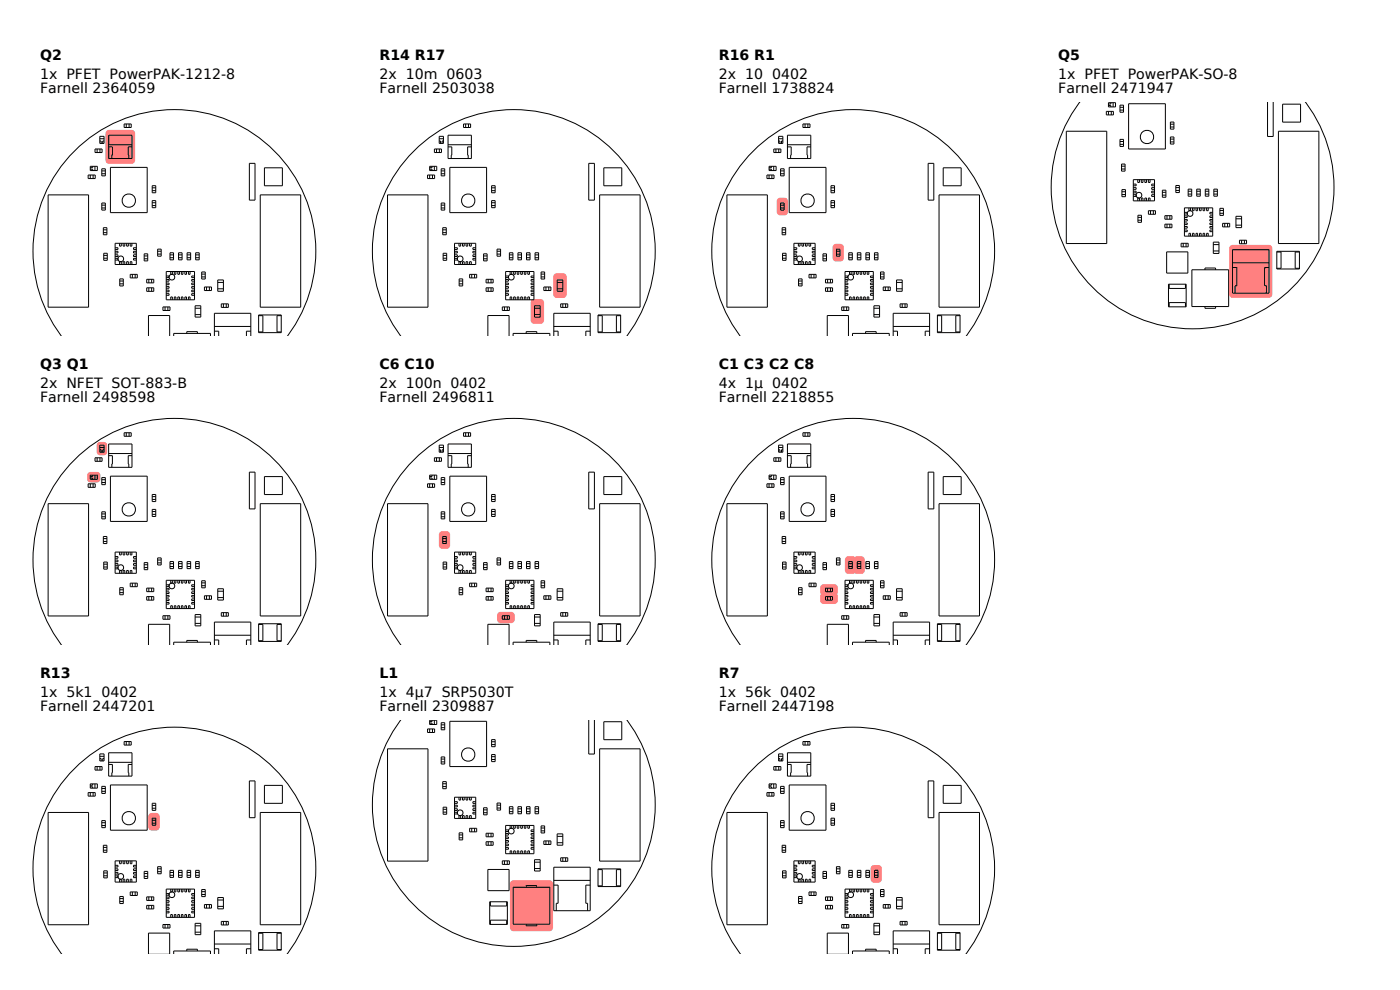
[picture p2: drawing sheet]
<svg xmlns="http://www.w3.org/2000/svg" width="297mm" height="210mm" viewBox="0 0 297 210" stroke-linecap="round" stroke-linejoin="round" font-family="sans-serif">
<path d="M22.6 27.8l.5-.2h4.8a.75 .75 0 0 1 .8 .7v5.7a.75 .75 0 0 1-.8 .8h-4.8a.75 .75 0 0 1-.7-.8v-5.7z" fill="#ff8080"/>
<g fill="none" stroke="#000" stroke-width=".21">
<path d="M18.7 37.1h1.5v.8h-1.5zM19.2 35.9h.5v.3M19.2 35.3h1.5v.9h-1.5zM19.2 37.1v.8M19.7 35.3v.3h-.5M19.8 37.1v.8M20.1 35.3v.9M20.2 31.6h1.5v.8h-1.5zM20.6 31.6v.8M21.2 29.4h.9M21.2 29.9h.3v.5M21.2 28.9h.9v1.5h-.9z"/>
<path d="M21.2 31.6v.8M21.6 35.8h.7v1.5h-.7zM21.6 36.3h.7M21.6 36.9h.7M22.1 29.9h-.3v.5M23.1 31.2h.7l-.1 2.4M23.1 30.7h4.9M23.1 28.7h4.9v4.9h-4.9zM23.4 35.5h7.8v9.6h-7.8zM26.3 26.3h1.5v.7h-1.5zM26.8 26.3v.7M27.4 26.3v.7"/>
<path d="M28 31.2h-.8l.1 2.4M32.3 39.4h.7v1.5h-.7zM32.3 39.8h.7M52.9 34.7h1.2v7.8h-1.2zM56.1 35.6h3.8v3.8h-3.8zM10.2 41.3h8.6v23.9h-8.6zM21.6 43.1h.7v1.5h-.7zM21.6 44.1h.7M21.6 43.5h.7M21.9 48.3h.8v1.5h-.8zM21.9 49.4h.8M21.9 48.8h.8"/>
<path d="M22 53.7h.8v1.5h-.8zM22 54.2h.8M22 54.8h.8M24.4 54.1h.6v.3h-.6M24.4 53.3h.6v.4h-.6M24.4 54.8h.6v.4h-.6M24.4 51.6h4.5v4.5h-4.5zM24.4 52.6h.6v.3h-.6M25.4 51.6v.6h.3v-.6M25.4 56.1v-.6h.3v.6M25.4 59.2h.8v1.5h-.8zM25.4 59.6h.8"/>
<path d="M26.1 56.1v-.6h.4v.6M26.1 51.6v.6h.4v-.6M26.9 51.6v.6h.3v-.6M26.9 56.1v-.6h.3v.6M27.6 51.6v.6h.4v-.6M27.6 56.1v-.6h.4v.6M27.6 58.2h1.5v.8h-1.5zM28.1 58.2v.8M28.7 58.2v.8M28.9 54.1h-.6v.3h.6M28.9 53.3h-.6v.4h.6M28.9 54.8h-.6v.4h.6"/>
<path d="M28.9 52.6h-.6v.3h.6M30.6 53.8h.7v1.5h-.7zM30.6 54.9h.7M30.6 54.3h.7M31.1 59.3h1.5v.7h-1.5zM31.6 59.3v.7M32.2 59.3v.7M32.3 42.6h.7v1.5h-.7zM32.3 43h.7M32.3 43.6h.7M32.3 40.4h.7M33.4 52.9h.8v1.5h-.8z"/>
<path d="M33.4 53.9h.8M33.4 53.3h.8M35.3 57.6h6v6h-6zM35.3 58.6h.6v.3h-.6M35.3 59.3h.6v.3h-.6M36.1 53.6h.7v1.5h-.7zM36.1 54.7h.7M36.1 54.1h.7M36.2 57.6v.6h.4v-.6M37 57.6v.6h.3v-.6M37.7 57.6v.6h.4v-.6M37.9 53.6h.7v1.5h-.7z"/>
<path d="M37.9 54.7h.7M37.9 54.1h.7M38.5 57.6v.6h.3v-.6M39.2 57.6v.6h.4v-.6M39.7 53.6h.7v1.5h-.7zM39.7 54.7h.7M39.7 54.1h.7M40 57.6v.6h.3v-.6M41.3 58.6h-.6v.3h.6M41.3 59.3h-.6v.3h.6M41.5 53.6h.8v1.5h-.8zM41.5 54.7h.8"/>
<path d="M41.5 54.1h.8M42.8 57.7h.7v1.5h-.7zM42.8 58.1h.7M42.8 58.7h.7M46.2 59.4h1.2v2.4h-1.2zM46.2 59.9h1.2M55.2 41.3h8.6v23.9h-8.6zM13 71.3a30 30 0 0 1 3.8-40.2 30 30 0 0 1 40.4 0 30 30 0 0 1 3.8 40.2M25.4 60.2h.8M31.1 61.1h1.5v.7h-1.5zM31.5 71.3v-4.4h4.5v4.4M31.6 61.1v.7"/>
<path d="M32.2 61.1v.7M34.6 65.1h1.5v.8h-1.5zM35 65.1v.8M35.3 60.1h.6v.3h-.6M35.3 60.8h.6v.3h-.6M35.3 61.6h.6v.3h-.6M35.3 62.3h.6v.3h-.6M35.6 65.1v.8M36.2 63.6v-.6h.4v.6M36.9 71.3v-.6h7.8v.6M37 63.6v-.6h.3v.6M37.7 63.6v-.6h.4v.6"/>
<path d="M38.5 63.6v-.6h.3v.6M39.2 63.6v-.6h.4v.6M39.6 70.7v-.3h2.3v.3M40 63.6v-.6h.3v.6M41.3 60.1h-.6v.3h.6M41.3 60.8h-.6v.3h.6M41.3 61.6h-.6v.3h.6M41.3 62.3h-.6v.3h.6M41.4 64.9h1.2v2.4h-1.2zM41.4 65.4h1.2M41.4 66.7h1.2M43.4 60.9h1.5v.7h-1.5z"/>
<path d="M43.8 60.9v.7M44.4 60.9v.7M45.5 70.3h.9v1M45.5 69.3h7.7M45.5 71.3v-4.8h7.7v4.8M46.2 61.3h1.2M47 64.5h1.5v.7h-1.5zM47.4 64.5v.7M48 64.5v.7M53.2 70.3h-.9v1M54.9 66.8h4.8v3.8h-4.8zM54.9 67h.9v3.4h-.9"/>
<path d="M59.7 67h-.9v3.4h.9"/>
<circle cx="25.6" cy="54.9" r=".6"/>
<circle cx="27.3" cy="42.6" r="1.42"/>
<circle cx="36.5" cy="58.8" r=".6"/>
</g>
<g fill="#ff8080">
<path d="M20.7 94a1.45 1.45 0 0 1 2 .2 2.62 2.62 0 0 1-.2 2.2 1.45 1.45 0 0 1-1.9-.3 2.62 2.62 0 0 1 .1-2.1z"/>
<path d="M18.7 100.3a2.62 2.62 0 0 1 2.2-.1l.2 .1a1.45 1.45 0 0 1-.2 2 2.62 2.62 0 0 1-2.2-.2 1.69 1.69 0 0 1 0-1.8z"/>
</g>
<g fill="none" stroke="#000" stroke-width=".21">
<path d="M20.2 97.1h1.5v.8h-1.5zM20.6 97.1v.8M21.2 94.9h.9M21.2 95.4h.3v.5M21.2 94.4h.9v1.5h-.9zM21.2 97.1v.8M22.1 95.4h-.3v.5M23.1 96.7h.7l-.1 2.4M23.1 96.2h4.9M23.1 94.2h4.9v4.9h-4.9zM26.3 91.8h1.5v.8h-1.5zM26.8 91.8v.8"/>
<path d="M27.4 91.8v.8M28 96.7h-.8l.1 2.4M10.2 106.9h8.6v23.8h-8.6zM18.7 102.6h1.5v.8h-1.5zM19.2 101.4h.5v.3M19.2 100.8h1.5v.9h-1.5zM19.2 102.6v.8M19.7 100.8v.3h-.5M19.8 102.6v.8M20.1 100.8v.9M21.6 101.3h.7v1.5h-.7zM21.6 108.6h.7v1.5h-.7z"/>
<path d="M21.6 101.8h.7M21.6 102.4h.7M21.6 109.6h.7M21.6 109h.7M21.9 113.8h.8v1.5h-.8zM21.9 114.9h.8M21.9 114.3h.8M22 119.2h.8v1.5h-.8zM22 119.7h.8M23.4 101h7.8v9.6h-7.8zM24.4 119.6h.6v.3h-.6M24.4 118.8h.6v.4h-.6"/>
<path d="M24.4 117.1h4.5v4.5h-4.5zM24.4 118.1h.6v.3h-.6M25.4 117.1v.6h.3v-.6M26.1 117.1v.6h.4v-.6M26.9 117.1v.6h.3v-.6M27.6 117.1v.6h.4v-.6M28.9 119.6h-.6v.3h.6M28.9 118.8h-.6v.4h.6M28.9 118.1h-.6v.3h.6M30.6 119.4h.7v1.5h-.7zM30.6 119.8h.7M32.3 104.9h.7v1.5h-.7z"/>
<path d="M32.3 108.1h.7v1.5h-.7zM32.3 108.5h.7M32.3 109.1h.7M32.3 105.4h.7M32.3 106h.7M33.4 118.4h.8v1.5h-.8zM33.4 119.4h.8M33.4 118.8h.8M36.1 119.1h.7v1.5h-.7zM36.1 119.6h.7M37.9 119.1h.7v1.5h-.7zM37.9 119.6h.7"/>
<path d="M39.7 119.1h.7v1.5h-.7zM39.7 119.6h.7M41.5 119.1h.8v1.5h-.8zM41.5 119.6h.8M52.9 100.2h1.2v7.8h-1.2zM55.2 106.9h8.6v23.8h-8.6zM56.1 101.1h3.8v3.8h-3.8zM13 136.8a30 30 0 0 1 3.8-40.2 30 30 0 0 1 40.4 0 30 30 0 0 1 3.8 40.2M22 120.3h.8M24.4 120.3h.6v.4h-.6M25.4 121.6v-.6h.3v.6M25.4 124.7h.8v1.5h-.8z"/>
<path d="M25.4 125.7h.8M25.4 125.1h.8M26.1 121.6v-.6h.4v.6M26.9 121.6v-.6h.3v.6M27.6 121.6v-.6h.4v.6M27.6 123.7h1.5v.8h-1.5zM28.1 123.7v.8M28.7 123.7v.8M28.9 120.3h-.6v.4h.6M30.6 120.4h.7M31.1 126.6h1.5v.7h-1.5zM31.1 124.8h1.5v.7h-1.5z"/>
<path d="M31.5 136.8v-4.4h4.5v4.4M31.6 124.8v.7M31.6 126.6v.7M32.2 124.8v.7M32.2 126.6v.7M34.6 130.6h1.5v.8h-1.5zM35 130.6v.8M35.3 123.1h6v6h-6zM35.3 124.1h.6v.3h-.6M35.3 124.8h.6v.4h-.6M35.3 125.6h.6v.3h-.6M35.3 126.3h.6v.4h-.6"/>
<path d="M35.3 127.1h.6v.3h-.6M35.3 127.8h.6v.4h-.6M35.6 130.6v.8M36.1 120.2h.7M36.2 123.1v.6h.4v-.6M36.2 129.1v-.6h.4v.6M36.9 136.8v-.6h7.8v.6M37 123.1v.6h.3v-.6M37 129.1v-.6h.3v.6M37.7 123.1v.6h.4v-.6M37.7 129.1v-.6h.4v.6M37.9 120.2h.7"/>
<path d="M38.5 123.1v.6h.3v-.6M38.5 129.1v-.6h.3v.6M39.2 123.1v.6h.4v-.6M39.2 129.1v-.6h.4v.6M39.6 136.2v-.3h2.3v.3M39.7 120.2h.7M40 123.1v.6h.3v-.6M40 129.1v-.6h.3v.6M41.3 124.1h-.6v.3h.6M41.3 124.8h-.6v.4h.6M41.3 125.6h-.6v.3h.6M41.3 126.3h-.6v.4h.6"/>
<path d="M41.3 127.1h-.6v.3h.6M41.3 127.8h-.6v.4h.6M41.4 130.4h1.2v2.4h-1.2zM41.4 130.9h1.2M41.4 132.3h1.2M41.5 120.2h.8M42.8 123.2h.7v1.5h-.7zM42.8 123.7h.7M42.8 124.3h.7M43.4 126.4h1.5v.7h-1.5zM43.8 126.4v.7M44.4 126.4v.7"/>
<path d="M45.5 135.8h.9v1M45.5 134.8h7.7M45.5 136.8v-4.8h7.7v4.8M46.2 124.9h1.2v2.4h-1.2zM46.2 125.4h1.2M46.2 126.8h1.2M47 130h1.5v.7h-1.5zM47.4 130v.7M48 130v.7M53.2 135.8h-.9v1M54.9 132.3h4.8v3.8h-4.8zM54.9 132.5h.9v3.4h-.9"/>
<path d="M59.7 132.5h-.9v3.4h.9"/>
<circle cx="27.3" cy="108.1" r="1.42"/>
<circle cx="25.6" cy="120.4" r=".6"/>
<circle cx="36.5" cy="124.3" r=".6"/>
</g>
<path d="M31.7 172.7a1.59 1.59 0 0 1 2.1 .2l.1 2.6a.75 .75 0 0 1-.8 .7h-.9a.75 .75 0 0 1-.7-.7v-2.3z" fill="#ff8080"/>
<g fill="none" stroke="#000" stroke-width=".21">
<path d="M21.2 159.9h.9v1.5h-.9zM23.1 159.7h4.9v5h-4.9zM26.3 157.3h1.5v.8h-1.5zM26.8 157.3v.8M27.4 157.3v.8M10.2 172.4h8.6v23.8h-8.6zM18.7 168.1h1.5v.8h-1.5zM19.2 166.9h.5v.3M19.2 166.3h1.5v.9h-1.5zM19.2 168.1v.8M19.7 166.3v.3h-.5M19.8 168.1v.8"/>
<path d="M20.1 166.3v.9M20.2 162.6h1.5v.8h-1.5zM20.6 162.6v.8M21.2 160.5h.9M21.2 160.9h.3v.5M21.2 162.6v.8M21.6 166.8h.7v1.5h-.7zM21.6 174.1h.7v1.5h-.7zM21.6 167.3h.7M21.6 167.9h.7M21.6 175.1h.7M21.6 174.5h.7"/>
<path d="M21.9 179.3h.8v1.5h-.8zM21.9 179.8h.8M22.1 160.9h-.3v.5M23.1 162.2h.7l-.1 2.5M23.1 161.7h4.9M23.4 166.5h7.8v9.6h-7.8zM28 162.2h-.8l.1 2.5M32.3 170.4h.7v1.5h-.7zM32.3 173.6h.7v1.5h-.7zM32.3 174h.7M32.3 174.6h.7M32.3 170.9h.7"/>
<path d="M32.3 171.5h.7M52.9 165.7h1.2v7.8h-1.2zM55.2 172.4h8.6v23.8h-8.6zM56.1 166.6h3.8v3.8h-3.8zM21.9 180.4h.8M22 184.7h.8v1.5h-.8zM22 185.2h.8M22 185.8h.8M24.4 185.1h.6v.3h-.6M24.4 184.3h.6v.4h-.6M24.4 185.8h.6v.4h-.6M24.4 182.6h4.5v4.5h-4.5z"/>
<path d="M24.4 183.6h.6v.3h-.6M25.4 182.6v.6h.3v-.6M25.4 187.1v-.6h.3v.6M25.4 190.2h.8v1.5h-.8zM25.4 191.2h.8M25.4 190.6h.8M26.1 187.1v-.6h.4v.6M26.1 182.6v.6h.4v-.6M26.9 182.6v.6h.3v-.6M26.9 187.1v-.6h.3v.6M27.6 182.6v.6h.4v-.6M27.6 187.1v-.6h.4v.6"/>
<path d="M27.6 189.2h1.5v.8h-1.5zM28.1 189.2v.8M28.7 189.2v.8M28.9 185.1h-.6v.3h.6M28.9 184.3h-.6v.4h.6M28.9 185.8h-.6v.4h.6M28.9 183.6h-.6v.3h.6M30.6 184.9h.7v1.5h-.7zM30.6 185.9h.7M30.6 185.3h.7M31.1 192.1h1.5v.7h-1.5zM31.1 190.3h1.5v.7h-1.5z"/>
<path d="M31.6 190.3v.7M31.6 192.1v.7M32.2 190.3v.7M32.2 192.1v.7M33.4 183.9h.8v1.5h-.8zM33.4 184.9h.8M33.4 184.3h.8M34.6 196.1h1.5v.8h-1.5zM35 196.1v.8M35.3 188.6h6v6h-6zM35.3 189.6h.6v.3h-.6M35.3 190.3h.6v.4h-.6"/>
<path d="M35.3 191.1h.6v.3h-.6M35.3 191.8h.6v.4h-.6M35.3 192.6h.6v.3h-.6M35.3 193.3h.6v.4h-.6M35.6 196.1v.8M36.1 184.6h.7v1.5h-.7zM36.1 185.7h.7M36.1 185.1h.7M36.2 188.6v.6h.4v-.6M36.2 194.6v-.6h.4v.6M37 188.6v.6h.3v-.6M37 194.6v-.6h.3v.6"/>
<path d="M37.7 188.6v.6h.4v-.6M37.7 194.6v-.6h.4v.6M37.9 184.6h.7v1.5h-.7zM37.9 185.7h.7M37.9 185.1h.7M38.5 188.6v.6h.3v-.6M38.5 194.6v-.6h.3v.6M39.2 188.6v.6h.4v-.6M39.2 194.6v-.6h.4v.6M39.7 184.6h.7v1.5h-.7zM39.7 185.7h.7M39.7 185.1h.7"/>
<path d="M40 188.6v.6h.3v-.6M40 194.6v-.6h.3v.6M41.3 189.6h-.6v.3h.6M41.3 190.3h-.6v.4h.6M41.3 191.1h-.6v.3h.6M41.3 191.8h-.6v.4h.6M41.3 192.6h-.6v.3h.6M41.3 193.3h-.6v.4h.6M41.4 195.9h1.2v2.4h-1.2zM41.4 196.4h1.2M41.4 197.8h1.2M41.5 184.6h.8v1.5h-.8z"/>
<path d="M41.5 185.7h.8M41.5 185.1h.8M42.8 188.7h.7v1.5h-.7zM42.8 189.2h.7M42.8 189.8h.7M43.4 191.9h1.5v.8h-1.5zM43.8 191.9v.8M44.4 191.9v.8M46.2 190.4h1.2v2.4h-1.2zM46.2 190.9h1.2M46.2 192.3h1.2M47 195.5h1.5v.7h-1.5z"/>
<path d="M47.4 195.5v.7M48 195.5v.7M54.9 197.8h4.8v3.8h-4.8zM54.9 198h.9v3.4h-.9M59.7 198h-.9v3.4h.9M13 202.3a30 30 0 0 1 3.8-40.2 30 30 0 0 1 40.4 0 30 30 0 0 1 3.8 40.2M31.5 202.3v-4.3h4.5v4.3M36.9 202.3v-.5h7.8v.5M39.6 201.8v-.4h2.3v.4M45.5 201.3h.9v1M45.5 200.3h7.7M45.5 202.3v-4.8h7.7v4.8"/>
<path d="M53.2 201.3h-.9v1"/>
<circle cx="27.3" cy="173.6" r="1.42"/>
<circle cx="25.6" cy="185.9" r=".6"/>
<circle cx="36.5" cy="189.8" r=".6"/>
</g>
<g fill="#ff8080">
<path d="M112.8 63.7a2.62 2.62 0 0 1 2.2-.2l.4 .4v.3v3.7a.75 .75 0 0 1-.7 .8h-1.4a.75 .75 0 0 1-.7-.8v-3.7z"/>
<path d="M117.6 58.2a2.62 2.62 0 0 1 2.2-.2l.4 .4v.3v3.8a.75 .75 0 0 1-.7 .7h-1.4a.75 .75 0 0 1-.7-.7v-3.8z"/>
</g>
<g fill="none" stroke="#000" stroke-width=".21">
<path d="M90.7 37.1h1.5v.8h-1.5zM91.2 35.9h.5v.3M91.2 35.3h1.5v.9h-1.5zM91.2 37.1v.8M91.7 35.3v.3h-.5M91.8 37.1v.8M92.2 35.3v.9M92.2 31.6h1.5v.8h-1.5zM92.6 31.6v.8M93.2 29.4h.9M93.2 29.9h.3v.5M93.2 28.9h.9v1.5h-.9z"/>
<path d="M93.2 31.6v.8M93.6 35.8h.8v1.5h-.8zM93.6 36.3h.8M93.6 36.9h.8M94.1 29.9h-.3v.5M95.1 31.2h.8l-.2 2.4M95.1 30.7h4.9M95.1 28.7h4.9v4.9h-4.9zM95.4 35.5h7.8v9.6h-7.8zM98.3 26.3h1.5v.7h-1.5zM98.8 26.3v.7M99.4 26.3v.7"/>
<path d="M100 31.2h-.8l.1 2.4M104.3 39.4h.8v1.5h-.8zM104.3 39.8h.8M124.9 34.7h1.2v7.8h-1.2zM128.1 35.6h3.8v3.8h-3.8zM82.2 41.3h8.6v23.9h-8.6zM93.6 43.1h.8v1.5h-.8zM93.6 44.1h.8M93.6 43.5h.8M93.9 48.3h.8v1.5h-.8zM93.9 49.4h.8M93.9 48.8h.8"/>
<path d="M94 53.7h.8v1.5h-.8zM94 54.2h.8M94 54.8h.8M96.4 54.1h.6v.3h-.6M96.4 53.3h.6v.4h-.6M96.4 54.8h.6v.4h-.6M96.4 51.6h4.5v4.5h-4.5zM96.4 52.6h.6v.3h-.6M97.4 51.6v.6h.3v-.6M97.4 56.1v-.6h.3v.6M97.4 59.2h.8v1.5h-.8zM97.4 59.6h.8"/>
<path d="M98.1 56.1v-.6h.4v.6M98.1 51.6v.6h.4v-.6M98.9 51.6v.6h.3v-.6M98.9 56.1v-.6h.3v.6M99.6 51.6v.6h.4v-.6M99.6 56.1v-.6h.4v.6M99.6 58.2h1.5v.8h-1.5zM100.1 58.2v.8M100.7 58.2v.8M100.9 54.1h-.6v.3h.6M100.9 53.3h-.6v.4h.6M100.9 54.8h-.6v.4h.6"/>
<path d="M100.9 52.6h-.6v.3h.6M102.6 53.8h.8v1.5h-.8zM102.6 54.9h.8M102.6 54.3h.8M103.1 59.3h1.5v.7h-1.5zM103.6 59.3v.7M104.2 59.3v.7M104.3 42.6h.8v1.5h-.8zM104.3 43h.8M104.3 43.6h.8M104.3 40.4h.8M105.5 52.9h.7v1.5h-.7z"/>
<path d="M105.5 53.9h.7M105.5 53.3h.7M107.3 57.6h6v6h-6zM107.3 58.6h.6v.3h-.6M107.3 59.3h.6v.3h-.6M108.1 53.6h.7v1.5h-.7zM108.1 54.7h.7M108.1 54.1h.7M108.2 57.6v.6h.4v-.6M109 57.6v.6h.3v-.6M109.7 57.6v.6h.4v-.6M109.9 53.6h.7v1.5h-.7z"/>
<path d="M109.9 54.7h.7M109.9 54.1h.7M110.5 57.6v.6h.3v-.6M111.2 57.6v.6h.4v-.6M111.7 53.6h.8v1.5h-.8zM111.7 54.7h.8M111.7 54.1h.8M112 57.6v.6h.3v-.6M113.3 58.6h-.6v.3h.6M113.3 59.3h-.6v.3h.6M113.5 53.6h.8v1.5h-.8zM113.5 54.7h.8"/>
<path d="M113.5 54.1h.8M114.8 57.7h.8v1.5h-.8zM114.8 58.1h.8M114.8 58.7h.8M118.2 59.4h1.2v2.4h-1.2zM118.2 59.9h1.2M127.2 41.3h8.6v23.9h-8.6zM85 71.3a30 30 0 0 1 3.8-40.2 30 30 0 0 1 40.4 0 30 30 0 0 1 3.8 40.2M97.4 60.2h.8M103.1 61.1h1.5v.7h-1.5zM103.5 71.3v-4.4h4.5v4.4M103.6 61.1v.7"/>
<path d="M104.2 61.1v.7M106.6 65.1h1.5v.8h-1.5zM107 65.1v.8M107.3 60.1h.6v.3h-.6M107.3 60.8h.6v.3h-.6M107.3 61.6h.6v.3h-.6M107.3 62.3h.6v.3h-.6M107.6 65.1v.8M108.2 63.6v-.6h.4v.6M108.9 71.3v-.6h7.8v.6M109 63.6v-.6h.3v.6M109.7 63.6v-.6h.4v.6"/>
<path d="M110.5 63.6v-.6h.3v.6M111.2 63.6v-.6h.4v.6M111.6 70.7v-.3h2.3v.3M112 63.6v-.6h.3v.6M113.3 60.1h-.6v.3h.6M113.3 60.8h-.6v.3h.6M113.3 61.6h-.6v.3h.6M113.3 62.3h-.6v.3h.6M113.4 64.9h1.2v2.4h-1.2zM113.4 65.4h1.2M113.4 66.7h1.2M115.4 60.9h1.5v.7h-1.5z"/>
<path d="M115.8 60.9v.7M116.4 60.9v.7M117.5 70.3h.9v1M117.5 69.3h7.7M117.5 71.3v-4.8h7.7v4.8M118.2 61.3h1.2M119 64.5h1.5v.7h-1.5zM119.4 64.5v.7M120 64.5v.7M125.2 70.3h-.9v1M126.9 66.8h4.8v3.8h-4.8zM126.9 67h.9v3.4h-.9"/>
<path d="M131.7 67h-.9v3.4h.9"/>
<circle cx="97.6" cy="54.9" r=".6"/>
<circle cx="99.3" cy="42.6" r="1.42"/>
<circle cx="108.5" cy="58.8" r=".6"/>
</g>
<g fill="#ff8080">
<path d="M105.7 130l.5-.2h2.3a.75 .75 0 0 1 .7 .7v.9a.75 .75 0 0 1-.7 .8h-2.3a.75 .75 0 0 1-.7-.8v-.9z"/>
<path d="M93.3 112.9a1.59 1.59 0 0 1 2.2 .2v2.6a.75 .75 0 0 1-.7 .7h-.9a.75 .75 0 0 1-.8-.7v-2.3z"/>
</g>
<g fill="none" stroke="#000" stroke-width=".21">
<path d="M92.2 97.1h1.5v.8h-1.5zM92.6 97.1v.8M93.2 94.9h.9M93.2 95.4h.3v.5M93.2 94.4h.9v1.5h-.9zM93.2 97.1v.8M94.1 95.4h-.3v.5M95.1 96.7h.8l-.2 2.4M95.1 96.2h4.9M95.1 94.2h4.9v4.9h-4.9zM98.3 91.8h1.5v.8h-1.5zM98.8 91.8v.8"/>
<path d="M99.4 91.8v.8M100 96.7h-.8l.1 2.4M82.2 106.9h8.6v23.8h-8.6zM90.7 102.6h1.5v.8h-1.5zM91.2 101.4h.5v.3M91.2 100.8h1.5v.9h-1.5zM91.2 102.6v.8M91.7 100.8v.3h-.5M91.8 102.6v.8M92.2 100.8v.9M93.6 101.3h.8v1.5h-.8zM93.6 108.6h.8v1.5h-.8z"/>
<path d="M93.6 101.8h.8M93.6 102.4h.8M93.6 109.6h.8M93.6 109h.8M93.9 113.8h.8v1.5h-.8zM93.9 114.9h.8M93.9 114.3h.8M94 119.2h.8v1.5h-.8zM94 119.7h.8M95.4 101h7.8v9.6h-7.8zM96.4 119.6h.6v.3h-.6M96.4 118.8h.6v.4h-.6"/>
<path d="M96.4 117.1h4.5v4.5h-4.5zM96.4 118.1h.6v.3h-.6M97.4 117.1v.6h.3v-.6M98.1 117.1v.6h.4v-.6M98.9 117.1v.6h.3v-.6M99.6 117.1v.6h.4v-.6M100.9 119.6h-.6v.3h.6M100.9 118.8h-.6v.4h.6M100.9 118.1h-.6v.3h.6M102.6 119.4h.8v1.5h-.8zM102.6 119.8h.8M104.3 104.9h.8v1.5h-.8z"/>
<path d="M104.3 108.1h.8v1.5h-.8zM104.3 108.5h.8M104.3 109.1h.8M104.3 105.4h.8M104.3 106h.8M105.5 118.4h.7v1.5h-.7zM105.5 119.4h.7M105.5 118.8h.7M108.1 119.1h.7v1.5h-.7zM108.1 119.6h.7M109.9 119.1h.7v1.5h-.7zM109.9 119.6h.7"/>
<path d="M111.7 119.1h.8v1.5h-.8zM111.7 119.6h.8M113.5 119.1h.8v1.5h-.8zM113.5 119.6h.8M124.9 100.2h1.2v7.8h-1.2zM127.2 106.9h8.6v23.8h-8.6zM128.1 101.1h3.8v3.8h-3.8zM85 136.8a30 30 0 0 1 3.8-40.2 30 30 0 0 1 40.4 0 30 30 0 0 1 3.8 40.2M94 120.3h.8M96.4 120.3h.6v.4h-.6M97.4 121.6v-.6h.3v.6M97.4 124.7h.8v1.5h-.8z"/>
<path d="M97.4 125.7h.8M97.4 125.1h.8M98.1 121.6v-.6h.4v.6M98.9 121.6v-.6h.3v.6M99.6 121.6v-.6h.4v.6M99.6 123.7h1.5v.8h-1.5zM100.1 123.7v.8M100.7 123.7v.8M100.9 120.3h-.6v.4h.6M102.6 120.4h.8M103.1 126.6h1.5v.7h-1.5zM103.1 124.8h1.5v.7h-1.5z"/>
<path d="M103.5 136.8v-4.4h4.5v4.4M103.6 124.8v.7M103.6 126.6v.7M104.2 124.8v.7M104.2 126.6v.7M106.6 130.6h1.5v.8h-1.5zM107 130.6v.8M107.3 123.1h6v6h-6zM107.3 124.1h.6v.3h-.6M107.3 124.8h.6v.4h-.6M107.3 125.6h.6v.3h-.6M107.3 126.3h.6v.4h-.6"/>
<path d="M107.3 127.1h.6v.3h-.6M107.3 127.8h.6v.4h-.6M107.6 130.6v.8M108.1 120.2h.7M108.2 123.1v.6h.4v-.6M108.2 129.1v-.6h.4v.6M108.9 136.8v-.6h7.8v.6M109 123.1v.6h.3v-.6M109 129.1v-.6h.3v.6M109.7 123.1v.6h.4v-.6M109.7 129.1v-.6h.4v.6M109.9 120.2h.7"/>
<path d="M110.5 123.1v.6h.3v-.6M110.5 129.1v-.6h.3v.6M111.2 123.1v.6h.4v-.6M111.2 129.1v-.6h.4v.6M111.6 136.2v-.3h2.3v.3M111.7 120.2h.8M112 123.1v.6h.3v-.6M112 129.1v-.6h.3v.6M113.3 124.1h-.6v.3h.6M113.3 124.8h-.6v.4h.6M113.3 125.6h-.6v.3h.6M113.3 126.3h-.6v.4h.6"/>
<path d="M113.3 127.1h-.6v.3h.6M113.3 127.8h-.6v.4h.6M113.4 130.4h1.2v2.4h-1.2zM113.4 130.9h1.2M113.4 132.3h1.2M113.5 120.2h.8M114.8 123.2h.8v1.5h-.8zM114.8 123.7h.8M114.8 124.3h.8M115.4 126.4h1.5v.7h-1.5zM115.8 126.4v.7M116.4 126.4v.7"/>
<path d="M117.5 135.8h.9v1M117.5 134.8h7.7M117.5 136.8v-4.8h7.7v4.8M118.2 124.9h1.2v2.4h-1.2zM118.2 125.4h1.2M118.2 126.8h1.2M119 130h1.5v.7h-1.5zM119.4 130v.7M120 130v.7M125.2 135.8h-.9v1M126.9 132.3h4.8v3.8h-4.8zM126.9 132.5h.9v3.4h-.9"/>
<path d="M131.7 132.5h-.9v3.4h.9"/>
<circle cx="99.3" cy="108.1" r="1.42"/>
<circle cx="97.6" cy="120.4" r=".6"/>
<circle cx="108.5" cy="124.3" r=".6"/>
</g>
<path d="M108.4 187l.5-.3h7.7a.75 .75 0 0 1 .7 .8v9.3a.75 .75 0 0 1-.7 .7h-7.7a.75 .75 0 0 1-.7-.7v-9.3z" fill="#ff8080"/>
<g fill="none" stroke="#000" stroke-width=".21">
<path d="M82.2 158.9h8.6v23.8h-8.6zM85 152.7a30 30 0 0 0 3.8 40.3 30 30 0 0 0 40.4 0 30 30 0 0 0 3.8-40.3M90.7 154.6h1.5v.8h-1.5zM91.2 153.4h.5v.3M91.2 152.8h1.5v.9h-1.5zM91.2 154.6v.8M91.7 152.8v.3h-.5M91.8 154.6v.8M92.2 152.8v.9M93.6 153.3h.8v1.5h-.8zM93.6 153.8h.8M93.6 154.4h.8"/>
<path d="M95.4 153h7.8v9.6h-7.8zM104.3 156.9h.8v1.5h-.8zM104.3 157.4h.8M104.3 158h.8M124.9 152.7v7.3h1.2v-7.3M127.2 158.9h8.6v23.8h-8.6zM128.1 153.1h3.8v3.8h-3.8zM93.6 160.6h.8v1.5h-.8zM93.6 161.6h.8M93.6 161h.8M93.9 165.8h.8v1.5h-.8zM93.9 166.9h.8"/>
<path d="M93.9 166.3h.8M94 171.2h.8v1.5h-.8zM94 171.7h.8M94 172.3h.8M96.4 171.6h.6v.3h-.6M96.4 169.1h4.5v4.5h-4.5zM96.4 170.1h.6v.3h-.6M96.4 170.8h.6v.4h-.6M96.4 172.3h.6v.4h-.6M97.4 169.1v.6h.3v-.6M97.4 173.6v-.6h.3v.6M97.4 176.7h.8v1.5h-.8z"/>
<path d="M97.4 177.7h.8M97.4 177.1h.8M98.1 173.6v-.6h.4v.6M98.1 169.1v.6h.4v-.6M98.9 173.6v-.6h.3v.6M98.9 169.1v.6h.3v-.6M99.6 169.1v.6h.4v-.6M99.6 173.6v-.6h.4v.6M99.6 175.7h1.5v.8h-1.5zM100.1 175.7v.8M100.7 175.7v.8M100.9 171.6h-.6v.3h.6"/>
<path d="M100.9 170.1h-.6v.3h.6M100.9 170.8h-.6v.4h.6M100.9 172.3h-.6v.4h.6M102.6 171.4h.8v1.5h-.8zM102.6 172.4h.8M102.6 171.8h.8M103.1 178.6h1.5v.7h-1.5zM103.1 176.8h1.5v.7h-1.5zM103.6 176.8v.7M103.6 178.6v.7M104.2 176.8v.7M104.2 178.6v.7"/>
<path d="M104.3 160.1h.8v1.5h-.8zM104.3 160.5h.8M104.3 161.1h.8M105.5 170.4h.7v1.5h-.7zM105.5 171.4h.7M105.5 170.8h.7M107.3 175.1h6v6h-6zM107.3 176.1h.6v.3h-.6M107.3 176.8h.6v.4h-.6M107.3 177.6h.6v.3h-.6M107.3 178.3h.6v.4h-.6M107.3 179.1h.6v.3h-.6"/>
<path d="M107.3 179.8h.6v.4h-.6M108.1 171.1h.7v1.5h-.7zM108.1 172.2h.7M108.1 171.6h.7M108.2 175.1v.6h.4v-.6M109 175.1v.6h.3v-.6M109.7 175.1v.6h.4v-.6M109.9 171.1h.7v1.5h-.7zM109.9 172.2h.7M109.9 171.6h.7M110.5 175.1v.6h.3v-.6M111.2 175.1v.6h.4v-.6"/>
<path d="M111.7 171.1h.8v1.5h-.8zM111.7 172.2h.8M111.7 171.6h.8M112 175.1v.6h.3v-.6M113.3 176.1h-.6v.3h.6M113.3 176.8h-.6v.4h.6M113.3 177.6h-.6v.3h.6M113.3 178.3h-.6v.4h.6M113.3 179.1h-.6v.3h.6M113.3 179.8h-.6v.4h.6M113.5 171.1h.8v1.5h-.8zM113.5 172.2h.8"/>
<path d="M113.5 171.6h.8M114.8 175.2h.8v1.5h-.8zM114.8 175.7h.8M114.8 176.3h.8M115.4 178.4h1.5v.8h-1.5zM115.8 178.4v.8M116.4 178.4v.8M118.2 176.9h1.2v2.4h-1.2zM118.2 177.4h1.2M118.2 178.8h1.2M103.5 184.5h4.5v4.5h-4.5zM103.9 191.3h3.7v4.8h-3.7z"/>
<path d="M104 191.3v.9h3.5v-.9M104 196.1v-.9h3.5v.9M106.6 182.6h1.5v.8h-1.5zM107 182.6v.8M107.6 182.6v.8M108.2 181.1v-.6h.4v.6M108.9 188.2h7.8v7.8h-7.8zM109 181.1v-.6h.3v.6M109.7 181.1v-.6h.4v.6M110.5 181.1v-.6h.3v.6M111.2 181.1v-.6h.4v.6M111.6 196v.4h2.3v-.4"/>
<path d="M111.6 188.2v-.3h2.3v.3M112 181.1v-.6h.3v.6M113.4 182.4h1.2v2.4h-1.2zM113.4 182.9h1.2M113.4 184.3h1.2M117.5 187.8h.9v3.8h-.4v1.6M117.5 186.8h7.7M117.5 184h7.7v9.2h-7.7zM119 182h1.5v.7h-1.5zM119.4 182v.7M120 182v.7M125.2 187.8h-.9v3.8h.4v1.6"/>
<path d="M126.9 184.3h4.8v3.8h-4.8zM126.9 184.5h.9v3.4h-.9M131.7 184.5h-.9v3.4h.9"/>
<circle cx="97.6" cy="172.4" r=".6"/>
<circle cx="99.3" cy="160.1" r="1.42"/>
<circle cx="108.5" cy="176.3" r=".6"/>
</g>
<g fill="#ff8080">
<path d="M176.9 51.9a1.59 1.59 0 0 1 2.1 .3v2.5a.75 .75 0 0 1-.7 .8h-.9a.75 .75 0 0 1-.8-.8v-2.2z"/>
<path d="M165 42.2a1.59 1.59 0 0 1 2.1 .2l.1 2.5a.75 .75 0 0 1-.8 .8h-.9a.75 .75 0 0 1-.7-.8v-2.2z"/>
</g>
<g fill="none" stroke="#000" stroke-width=".21">
<path d="M162.7 37.1h1.5v.8h-1.5zM163.2 35.9h.5v.3M163.2 35.3h1.5v.9h-1.5zM163.2 37.1v.8M163.7 35.3v.3h-.5M163.8 37.1v.8M164.2 35.3v.9M164.2 31.6h1.5v.8h-1.5zM164.6 31.6v.8M165.2 29.4h.9M165.2 29.9h.3v.5M165.2 28.9h.9v1.5h-.9z"/>
<path d="M165.2 31.6v.8M165.6 35.8h.8v1.5h-.8zM165.6 36.3h.8M165.6 36.9h.8M166.1 29.9h-.3v.5M167.1 31.2h.8l-.2 2.4M167.1 30.7h4.9M167.1 28.7h4.9v4.9h-4.9zM167.4 35.5h7.8v9.6h-7.8zM170.4 26.3h1.5v.7h-1.5zM170.8 26.3v.7M171.4 26.3v.7"/>
<path d="M172 31.2h-.8l.1 2.4M176.3 39.4h.8v1.5h-.8zM176.3 39.8h.8M196.9 34.7h1.2v7.8h-1.2zM200.1 35.6h3.8v3.8h-3.8zM154.2 41.3h8.6v23.9h-8.6zM165.6 43.1h.8v1.5h-.8zM165.6 44.1h.8M165.6 43.5h.8M165.9 48.3h.8v1.5h-.8zM165.9 49.4h.8M165.9 48.8h.8"/>
<path d="M166 53.7h.8v1.5h-.8zM166 54.2h.8M166 54.8h.8M168.4 54.1h.6v.3h-.6M168.4 53.3h.6v.4h-.6M168.4 54.8h.6v.4h-.6M168.4 51.6h4.5v4.5h-4.5zM168.4 52.6h.6v.3h-.6M169.4 51.6v.6h.3v-.6M169.4 56.1v-.6h.3v.6M169.4 59.2h.8v1.5h-.8zM169.4 59.6h.8"/>
<path d="M170.1 51.6v.6h.4v-.6M170.1 56.1v-.6h.4v.6M170.9 56.1v-.6h.3v.6M170.9 51.6v.6h.3v-.6M171.6 51.6v.6h.4v-.6M171.6 56.1v-.6h.4v.6M171.6 58.2h1.5v.8h-1.5zM172.1 58.2v.8M172.7 58.2v.8M172.9 54.1h-.6v.3h.6M172.9 53.3h-.6v.4h.6M172.9 54.8h-.6v.4h.6"/>
<path d="M172.9 52.6h-.6v.3h.6M174.6 53.8h.8v1.5h-.8zM174.6 54.9h.8M174.6 54.3h.8M175.1 59.3h1.5v.7h-1.5zM175.6 59.3v.7M176.2 59.3v.7M176.3 42.6h.8v1.5h-.8zM176.3 43h.8M176.3 43.6h.8M176.3 40.4h.8M177.5 52.9h.7v1.5h-.7z"/>
<path d="M177.5 53.9h.7M177.5 53.3h.7M179.3 57.6h6v6h-6zM179.3 58.6h.6v.3h-.6M179.3 59.3h.6v.3h-.6M180.1 53.6h.7v1.5h-.7zM180.1 54.7h.7M180.1 54.1h.7M180.2 57.6v.6h.4v-.6M181 57.6v.6h.3v-.6M181.7 57.6v.6h.4v-.6M181.9 53.6h.8v1.5h-.8z"/>
<path d="M181.9 54.7h.8M181.9 54.1h.8M182.5 57.6v.6h.3v-.6M183.2 57.6v.6h.4v-.6M183.7 53.6h.8v1.5h-.8zM183.7 54.7h.8M183.7 54.1h.8M184 57.6v.6h.3v-.6M185.3 58.6h-.6v.3h.6M185.3 59.3h-.6v.3h.6M185.5 53.6h.8v1.5h-.8zM185.5 54.7h.8"/>
<path d="M185.5 54.1h.8M186.8 57.7h.8v1.5h-.8zM186.8 58.1h.8M186.8 58.7h.8M190.2 59.4h1.2v2.4h-1.2zM190.2 59.9h1.2M199.2 41.3h8.6v23.9h-8.6zM157.1 71.3a30 30 0 0 1 3.7-40.2 30 30 0 0 1 40.4 0 30 30 0 0 1 3.8 40.2M169.4 60.2h.8M175.1 61.1h1.5v.7h-1.5zM175.5 71.3v-4.4h4.5v4.4M175.6 61.1v.7"/>
<path d="M176.2 61.1v.7M178.6 65.1h1.5v.8h-1.5zM179 65.1v.8M179.3 60.1h.6v.3h-.6M179.3 60.8h.6v.3h-.6M179.3 61.6h.6v.3h-.6M179.3 62.3h.6v.3h-.6M179.6 65.1v.8M180.2 63.6v-.6h.4v.6M180.9 71.3v-.6h7.8v.6M181 63.6v-.6h.3v.6M181.7 63.6v-.6h.4v.6"/>
<path d="M182.5 63.6v-.6h.3v.6M183.2 63.6v-.6h.4v.6M183.6 70.7v-.3h2.3v.3M184 63.6v-.6h.3v.6M185.3 60.1h-.6v.3h.6M185.3 60.8h-.6v.3h.6M185.3 61.6h-.6v.3h.6M185.3 62.3h-.6v.3h.6M185.4 64.9h1.2v2.4h-1.2zM185.4 65.4h1.2M185.4 66.7h1.2M187.4 60.9h1.5v.7h-1.5z"/>
<path d="M187.8 60.9v.7M188.4 60.9v.7M189.5 70.3h.9v1M189.5 69.3h7.7M189.5 71.3v-4.8h7.7v4.8M190.2 61.3h1.2M191 64.5h1.5v.7h-1.5zM191.4 64.5v.7M192 64.5v.7M197.2 70.3h-.9v1M198.9 66.8h4.8v3.8h-4.8zM198.9 67h.9v3.4h-.9"/>
<path d="M203.7 67h-.9v3.4h.9"/>
<circle cx="169.6" cy="54.9" r=".6"/>
<circle cx="171.4" cy="42.6" r="1.42"/>
<circle cx="180.5" cy="58.8" r=".6"/>
</g>
<g fill="#ff8080">
<path d="M174.2 126l.6-.3h2.2a.75 .75 0 0 1 .8 .8v.9a.75 .75 0 0 1-.8 .7h-2.2a.75 .75 0 0 1-.8-.7v-.9z"/>
<path d="M179.5 118.2a1.59 1.59 0 0 1 2.1 .3l.1 2.5a.75 .75 0 0 1-.8 .8h-.9a.75 .75 0 0 1-.7-.8v-2.2z"/>
<path d="M181.3 118.2a1.59 1.59 0 0 1 2.1 .3l.1 2.5a.75 .75 0 0 1-.8 .8h-.9a.75 .75 0 0 1-.7-.8v-2.2z"/>
<path d="M174.2 124.2l.6-.3h2.2a.75 .75 0 0 1 .8 .8v.9a.75 .75 0 0 1-.8 .7h-2.2a.75 .75 0 0 1-.8-.7v-.9z"/>
</g>
<g fill="none" stroke="#000" stroke-width=".21">
<path d="M164.2 97.1h1.5v.8h-1.5zM164.6 97.1v.8M165.2 94.9h.9M165.2 95.4h.3v.5M165.2 94.4h.9v1.5h-.9zM165.2 97.1v.8M166.1 95.4h-.3v.5M167.1 96.7h.8l-.2 2.4M167.1 96.2h4.9M167.1 94.2h4.9v4.9h-4.9zM170.4 91.8h1.5v.8h-1.5zM170.8 91.8v.8"/>
<path d="M171.4 91.8v.8M172 96.7h-.8l.1 2.4M154.2 106.9h8.6v23.8h-8.6zM162.7 102.6h1.5v.8h-1.5zM163.2 101.4h.5v.3M163.2 100.8h1.5v.9h-1.5zM163.2 102.6v.8M163.7 100.8v.3h-.5M163.8 102.6v.8M164.2 100.8v.9M165.6 101.3h.8v1.5h-.8zM165.6 108.6h.8v1.5h-.8z"/>
<path d="M165.6 101.8h.8M165.6 102.4h.8M165.6 109.6h.8M165.6 109h.8M165.9 113.8h.8v1.5h-.8zM165.9 114.9h.8M165.9 114.3h.8M166 119.2h.8v1.5h-.8zM166 119.7h.8M167.4 101h7.8v9.6h-7.8zM168.4 119.6h.6v.3h-.6M168.4 118.8h.6v.4h-.6"/>
<path d="M168.4 117.1h4.5v4.5h-4.5zM168.4 118.1h.6v.3h-.6M169.4 117.1v.6h.3v-.6M170.1 117.1v.6h.4v-.6M170.9 117.1v.6h.3v-.6M171.6 117.1v.6h.4v-.6M172.9 119.6h-.6v.3h.6M172.9 118.8h-.6v.4h.6M172.9 118.1h-.6v.3h.6M174.6 119.4h.8v1.5h-.8zM174.6 119.8h.8M176.3 104.9h.8v1.5h-.8z"/>
<path d="M176.3 108.1h.8v1.5h-.8zM176.3 108.5h.8M176.3 109.1h.8M176.3 105.4h.8M176.3 106h.8M177.5 118.4h.7v1.5h-.7zM177.5 119.4h.7M177.5 118.8h.7M180.1 119.1h.7v1.5h-.7zM180.1 119.6h.7M181.9 119.1h.8v1.5h-.8zM181.9 119.6h.8"/>
<path d="M183.7 119.1h.8v1.5h-.8zM183.7 119.6h.8M185.5 119.1h.8v1.5h-.8zM185.5 119.6h.8M196.9 100.2h1.2v7.8h-1.2zM199.2 106.9h8.6v23.8h-8.6zM200.1 101.1h3.8v3.8h-3.8zM157.1 136.8a30 30 0 0 1 3.7-40.2 30 30 0 0 1 40.4 0 30 30 0 0 1 3.8 40.2M166 120.3h.8M168.4 120.3h.6v.4h-.6M169.4 121.6v-.6h.3v.6M169.4 124.7h.8v1.5h-.8z"/>
<path d="M169.4 125.7h.8M169.4 125.1h.8M170.1 121.6v-.6h.4v.6M170.9 121.6v-.6h.3v.6M171.6 121.6v-.6h.4v.6M171.6 123.7h1.5v.8h-1.5zM172.1 123.7v.8M172.7 123.7v.8M172.9 120.3h-.6v.4h.6M174.6 120.4h.8M175.1 126.6h1.5v.7h-1.5zM175.1 124.8h1.5v.7h-1.5z"/>
<path d="M175.5 136.8v-4.4h4.5v4.4M175.6 124.8v.7M175.6 126.6v.7M176.2 124.8v.7M176.2 126.6v.7M178.6 130.6h1.5v.8h-1.5zM179 130.6v.8M179.3 123.1h6v6h-6zM179.3 124.1h.6v.3h-.6M179.3 124.8h.6v.4h-.6M179.3 125.6h.6v.3h-.6M179.3 126.3h.6v.4h-.6"/>
<path d="M179.3 127.1h.6v.3h-.6M179.3 127.8h.6v.4h-.6M179.6 130.6v.8M180.1 120.2h.7M180.2 123.1v.6h.4v-.6M180.2 129.1v-.6h.4v.6M180.9 136.8v-.6h7.8v.6M181 123.1v.6h.3v-.6M181 129.1v-.6h.3v.6M181.7 123.1v.6h.4v-.6M181.7 129.1v-.6h.4v.6M181.9 120.2h.8"/>
<path d="M182.5 123.1v.6h.3v-.6M182.5 129.1v-.6h.3v.6M183.2 123.1v.6h.4v-.6M183.2 129.1v-.6h.4v.6M183.6 136.2v-.3h2.3v.3M183.7 120.2h.8M184 123.1v.6h.3v-.6M184 129.1v-.6h.3v.6M185.3 124.1h-.6v.3h.6M185.3 124.8h-.6v.4h.6M185.3 125.6h-.6v.3h.6M185.3 126.3h-.6v.4h.6"/>
<path d="M185.3 127.1h-.6v.3h.6M185.3 127.8h-.6v.4h.6M185.4 130.4h1.2v2.4h-1.2zM185.4 130.9h1.2M185.4 132.3h1.2M185.5 120.2h.8M186.8 123.2h.8v1.5h-.8zM186.8 123.7h.8M186.8 124.3h.8M187.4 126.4h1.5v.7h-1.5zM187.8 126.4v.7M188.4 126.4v.7"/>
<path d="M189.5 135.8h.9v1M189.5 134.8h7.7M189.5 136.8v-4.8h7.7v4.8M190.2 124.9h1.2v2.4h-1.2zM190.2 125.4h1.2M190.2 126.8h1.2M191 130h1.5v.7h-1.5zM191.4 130v.7M192 130v.7M197.2 135.8h-.9v1M198.9 132.3h4.8v3.8h-4.8zM198.9 132.5h.9v3.4h-.9"/>
<path d="M203.7 132.5h-.9v3.4h.9"/>
<circle cx="171.4" cy="108.1" r="1.42"/>
<circle cx="169.6" cy="120.4" r=".6"/>
<circle cx="180.5" cy="124.3" r=".6"/>
</g>
<path d="M184.9 183.7a1.59 1.59 0 0 1 2.1 .3l.1 2.5a.75 .75 0 0 1-.7 .8h-.9a.75 .75 0 0 1-.8-.8v-2.2z" fill="#ff8080"/>
<g fill="none" stroke="#000" stroke-width=".21">
<path d="M165.2 159.9h.9v1.5h-.9zM167.1 159.7h4.9v5h-4.9zM170.4 157.3h1.5v.8h-1.5zM170.8 157.3v.8M171.4 157.3v.8M154.2 172.4h8.6v23.8h-8.6zM162.7 168.1h1.5v.8h-1.5zM163.2 166.9h.5v.3M163.2 166.3h1.5v.9h-1.5zM163.2 168.1v.8M163.7 166.3v.3h-.5M163.8 168.1v.8"/>
<path d="M164.2 166.3v.9M164.2 162.6h1.5v.8h-1.5zM164.6 162.6v.8M165.2 160.5h.9M165.2 160.9h.3v.5M165.2 162.6v.8M165.6 166.8h.8v1.5h-.8zM165.6 174.1h.8v1.5h-.8zM165.6 167.3h.8M165.6 167.9h.8M165.6 175.1h.8M165.6 174.5h.8"/>
<path d="M165.9 179.3h.8v1.5h-.8zM165.9 179.8h.8M166.1 160.9h-.3v.5M167.1 162.2h.8l-.2 2.5M167.1 161.7h4.9M167.4 166.5h7.8v9.6h-7.8zM172 162.2h-.8l.1 2.5M176.3 170.4h.8v1.5h-.8zM176.3 173.6h.8v1.5h-.8zM176.3 174h.8M176.3 174.6h.8M176.3 170.9h.8"/>
<path d="M176.3 171.5h.8M196.9 165.7h1.2v7.8h-1.2zM199.2 172.4h8.6v23.8h-8.6zM200.1 166.6h3.8v3.8h-3.8zM165.9 180.4h.8M166 184.7h.8v1.5h-.8zM166 185.2h.8M166 185.8h.8M168.4 185.1h.6v.3h-.6M168.4 184.3h.6v.4h-.6M168.4 185.8h.6v.4h-.6M168.4 182.6h4.5v4.5h-4.5z"/>
<path d="M168.4 183.6h.6v.3h-.6M169.4 182.6v.6h.3v-.6M169.4 187.1v-.6h.3v.6M169.4 190.2h.8v1.5h-.8zM169.4 191.2h.8M169.4 190.6h.8M170.1 182.6v.6h.4v-.6M170.1 187.1v-.6h.4v.6M170.9 187.1v-.6h.3v.6M170.9 182.6v.6h.3v-.6M171.6 182.6v.6h.4v-.6M171.6 187.1v-.6h.4v.6"/>
<path d="M171.6 189.2h1.5v.8h-1.5zM172.1 189.2v.8M172.7 189.2v.8M172.9 185.1h-.6v.3h.6M172.9 184.3h-.6v.4h.6M172.9 185.8h-.6v.4h.6M172.9 183.6h-.6v.3h.6M174.6 184.9h.8v1.5h-.8zM174.6 185.9h.8M174.6 185.3h.8M175.1 192.1h1.5v.7h-1.5zM175.1 190.3h1.5v.7h-1.5z"/>
<path d="M175.6 190.3v.7M175.6 192.1v.7M176.2 190.3v.7M176.2 192.1v.7M177.5 183.9h.7v1.5h-.7zM177.5 184.9h.7M177.5 184.3h.7M178.6 196.1h1.5v.8h-1.5zM179 196.1v.8M179.3 188.6h6v6h-6zM179.3 189.6h.6v.3h-.6M179.3 190.3h.6v.4h-.6"/>
<path d="M179.3 191.1h.6v.3h-.6M179.3 191.8h.6v.4h-.6M179.3 192.6h.6v.3h-.6M179.3 193.3h.6v.4h-.6M179.6 196.1v.8M180.1 184.6h.7v1.5h-.7zM180.1 185.7h.7M180.1 185.1h.7M180.2 188.6v.6h.4v-.6M180.2 194.6v-.6h.4v.6M181 188.6v.6h.3v-.6M181 194.6v-.6h.3v.6"/>
<path d="M181.7 188.6v.6h.4v-.6M181.7 194.6v-.6h.4v.6M181.9 184.6h.8v1.5h-.8zM181.9 185.7h.8M181.9 185.1h.8M182.5 188.6v.6h.3v-.6M182.5 194.6v-.6h.3v.6M183.2 188.6v.6h.4v-.6M183.2 194.6v-.6h.4v.6M183.7 184.6h.8v1.5h-.8zM183.7 185.7h.8M183.7 185.1h.8"/>
<path d="M184 188.6v.6h.3v-.6M184 194.6v-.6h.3v.6M185.3 189.6h-.6v.3h.6M185.3 190.3h-.6v.4h.6M185.3 191.1h-.6v.3h.6M185.3 191.8h-.6v.4h.6M185.3 192.6h-.6v.3h.6M185.3 193.3h-.6v.4h.6M185.4 195.9h1.2v2.4h-1.2zM185.4 196.4h1.2M185.4 197.8h1.2M185.5 184.6h.8v1.5h-.8z"/>
<path d="M185.5 185.7h.8M185.5 185.1h.8M186.8 188.7h.8v1.5h-.8zM186.8 189.2h.8M186.8 189.8h.8M187.4 191.9h1.5v.8h-1.5zM187.8 191.9v.8M188.4 191.9v.8M190.2 190.4h1.2v2.4h-1.2zM190.2 190.9h1.2M190.2 192.3h1.2M191 195.5h1.5v.7h-1.5z"/>
<path d="M191.4 195.5v.7M192 195.5v.7M198.9 197.8h4.8v3.8h-4.8zM198.9 198h.9v3.4h-.9M203.7 198h-.9v3.4h.9M157.1 202.3a30 30 0 0 1 3.7-40.2 30 30 0 0 1 40.4 0 30 30 0 0 1 3.8 40.2M175.5 202.3v-4.3h4.5v4.3M180.9 202.3v-.5h7.8v.5M183.6 201.8v-.4h2.3v.4M189.5 201.3h.9v1M189.5 200.3h7.7M189.5 202.3v-4.8h7.7v4.8"/>
<path d="M197.2 201.3h-.9v1"/>
<circle cx="171.4" cy="173.6" r="1.42"/>
<circle cx="169.6" cy="185.9" r=".6"/>
<circle cx="180.5" cy="189.8" r=".6"/>
</g>
<path d="M261 52.2l.5-.3h7.7a.75 .75 0 0 1 .7 .8v9.7a.75 .75 0 0 1-.7 .8h-7.7a.75 .75 0 0 1-.7-.8v-9.7z" fill="#ff8080"/>
<g fill="none" stroke="#000" stroke-width=".21">
<path d="M226.2 27.8h8.6v23.9h-8.6zM229.1 21.7a30 30 0 0 0 3.7 40.2 30 30 0 0 0 40.4 0 30 30 0 0 0 3.8-40.2M234.7 23.6h1.5v.8h-1.5zM235.2 22.4h.5v.3M235.2 21.8h1.5v.9h-1.5zM235.2 23.6v.8M235.7 21.8v.3h-.5M235.8 23.6v.8M236.2 21.8v.9M237.6 22.3h.8v1.5h-.8zM237.6 29.6h.8v1.5h-.8zM237.6 22.8h.8"/>
<path d="M237.6 23.4h.8M237.6 30.6h.8M237.6 30h.8M238 34.8h.7v1.5h-.7zM238 35.9h.7M238 35.3h.7M239.5 22h7.8v9.6h-7.8zM240.5 39.8h.6v.4h-.6M240.5 38.1h4.5v4.5h-4.5zM240.5 39.1h.6v.3h-.6M241.4 38.1v.6h.4v-.6M242.1 38.1v.6h.4v-.6"/>
<path d="M242.9 38.1v.6h.4v-.6M243.6 38.1v.6h.4v-.6M245 39.8h-.6v.4h.6M245 39.1h-.6v.3h.6M248.3 25.9h.8v1.5h-.8zM248.3 29.1h.8v1.5h-.8zM248.3 29.5h.8M248.3 30.1h.8M248.3 26.3h.8M248.3 26.9h.8M249.5 39.3h.7v1.6h-.7zM249.5 39.8h.7"/>
<path d="M268.9 21.7v7.3h1.2v-7.3M271.2 27.8h8.6v23.9h-8.6zM272.1 22.1h3.8v3.8h-3.8zM238 40.2h.8v1.5h-.8zM238 40.7h.8M238 41.3h.8M240.5 40.6h.6v.3h-.6M240.5 41.3h.6v.4h-.6M241.4 42.6v-.6h.4v.6M241.4 45.7h.8v1.5h-.8zM241.4 46.7h.8M241.4 46.1h.8"/>
<path d="M242.1 42.6v-.6h.4v.6M242.9 42.6v-.6h.4v.6M243.6 42.6v-.6h.4v.6M243.7 44.7h1.5v.8h-1.5zM244.1 44.7v.8M244.7 44.7v.8M245 40.6h-.6v.3h.6M245 41.3h-.6v.4h.6M246.6 40.3h.8v1.5h-.8zM246.6 41.4h.8M246.6 40.8h.8M247.2 47.6h1.5v.7h-1.5z"/>
<path d="M247.2 45.8h1.5v.7h-1.5zM247.5 53.4h4.5v4.5h-4.5zM247.6 45.8v.7M247.6 47.6v.7M248.2 45.8v.7M248.2 47.6v.7M249.5 40.4h.7M250.6 51.6h1.5v.8h-1.5zM251 51.6v.8M251.3 45.8h.6v.3h-.6M251.3 44.1h6v6h-6zM251.3 45.1h.6v.3h-.6"/>
<path d="M251.3 46.6h.6v.3h-.6M251.3 47.3h.6v.3h-.6M251.3 48.1h.6v.3h-.6M251.3 48.8h.6v.3h-.6M251.6 51.6v.8M252.1 40.1h.7v1.5h-.7zM252.1 41.2h.7M252.1 40.6h.7M252.3 44.1v.6h.3v-.6M252.3 50.1v-.6h.3v.6M252.9 57.2h7.8v7.8h-7.8zM253 44.1v.6h.3v-.6"/>
<path d="M253 50.1v-.6h.3v.6M253.8 44.1v.6h.3v-.6M253.8 50.1v-.6h.3v.6M253.9 40.1h.8v1.5h-.8zM253.9 41.2h.8M253.9 40.6h.8M254.5 44.1v.6h.3v-.6M254.5 50.1v-.6h.3v.6M255.3 44.1v.6h.3v-.6M255.3 50.1v-.6h.3v.6M255.7 57.2v-.3h2.2v.3M255.7 40.1h.8v1.5h-.8z"/>
<path d="M255.7 41.2h.8M255.7 40.6h.8M256 44.1v.6h.3v-.6M256 50.1v-.6h.3v.6M257.3 45.8h-.6v.3h.6M257.3 45.1h-.6v.3h.6M257.3 46.6h-.6v.3h.6M257.3 47.3h-.6v.3h.6M257.3 48.1h-.6v.3h.6M257.3 48.8h-.6v.3h.6M257.4 51.4h1.2v2.4h-1.2zM257.4 51.9h1.2"/>
<path d="M257.4 53.2h1.2M257.5 40.1h.8v1.5h-.8zM257.5 41.2h.8M257.5 40.6h.8M258.8 44.2h.8v1.5h-.8zM258.8 44.6h.8M258.8 45.2h.8M259.4 47.4h1.5v.7h-1.5zM259.8 47.4v.7M260.5 47.4v.7M261.5 56.8h.9v3.8h-.4v1.6M261.5 55.8h7.7"/>
<path d="M261.5 53h7.7v9.2h-7.7zM262.2 45.9h1.2v2.4h-1.2zM262.2 46.4h1.2M262.2 47.8h1.2M263 51h1.5v.7h-1.5zM263.4 51v.7M264 51v.7M269.2 56.8h-.9v3.8h.4v1.6M270.9 53.3h4.8v3.8h-4.8zM270.9 53.5h.9v3.4h-.9M275.7 53.5h-.9v3.4h.9M247.9 60.3h3.8v4.8h-3.8z"/>
<path d="M248.1 60.3v.9h3.4v-.9M248.1 65.1v-.9h3.4v.9M255.7 65v.4h2.2v-.4"/>
<circle cx="243.4" cy="29.1" r="1.42"/>
<circle cx="241.7" cy="41.4" r=".6"/>
<circle cx="252.5" cy="45.3" r=".6"/>
</g>
<g font-size="3">
<text x="8.5" y="12.8">Q2</text>
<text x="8.5" y="16.8">1x PFET PowerPAK-1212-8</text>
<text x="80.5" y="12.8">R14 R17</text>
<text x="80.5" y="16.8">2x 10m 0603</text>
<text x="152.5" y="12.8">R16 R1</text>
<text x="152.5" y="16.8">2x 10 0402</text>
<text x="224.5" y="12.8">Q5</text>
<text x="224.5" y="16.8">1x PFET PowerPAK-SO-8</text>
<text x="8.5" y="19.8">Farnell 2364059</text>
<text x="80.5" y="19.8">Farnell 2503038</text>
<text x="152.5" y="19.8">Farnell 1738824</text>
<text x="224.5" y="19.8">Farnell 2471947</text>
<text x="8.5" y="78.3">Q3 Q1</text>
<text x="8.5" y="82.3">2x NFET SOT-883-B</text>
<text x="80.5" y="78.3">C6 C10</text>
<text x="80.5" y="82.3">2x 100n 0402</text>
<text x="152.5" y="78.3">C1 C3 C2 C8</text>
<text x="152.5" y="82.3">4x 1µ 0402</text>
<text x="8.5" y="85.3">Farnell 2498598</text>
<text x="80.5" y="85.3">Farnell 2496811</text>
<text x="152.5" y="85.3">Farnell 2218855</text>
<text x="8.5" y="143.8">R13</text>
<text x="80.5" y="143.8">L1</text>
<text x="152.5" y="143.8">R7</text>
<text x="8.5" y="147.8">1x 5k1 0402</text>
<text x="80.5" y="147.8">1x 4µ7 SRP5030T</text>
<text x="152.5" y="147.8">1x 56k 0402</text>
<text x="8.5" y="150.8">Farnell 2447201</text>
<text x="80.5" y="150.8">Farnell 2309887</text>
<text x="152.5" y="150.8">Farnell 2447198</text>
</g>
</svg>
